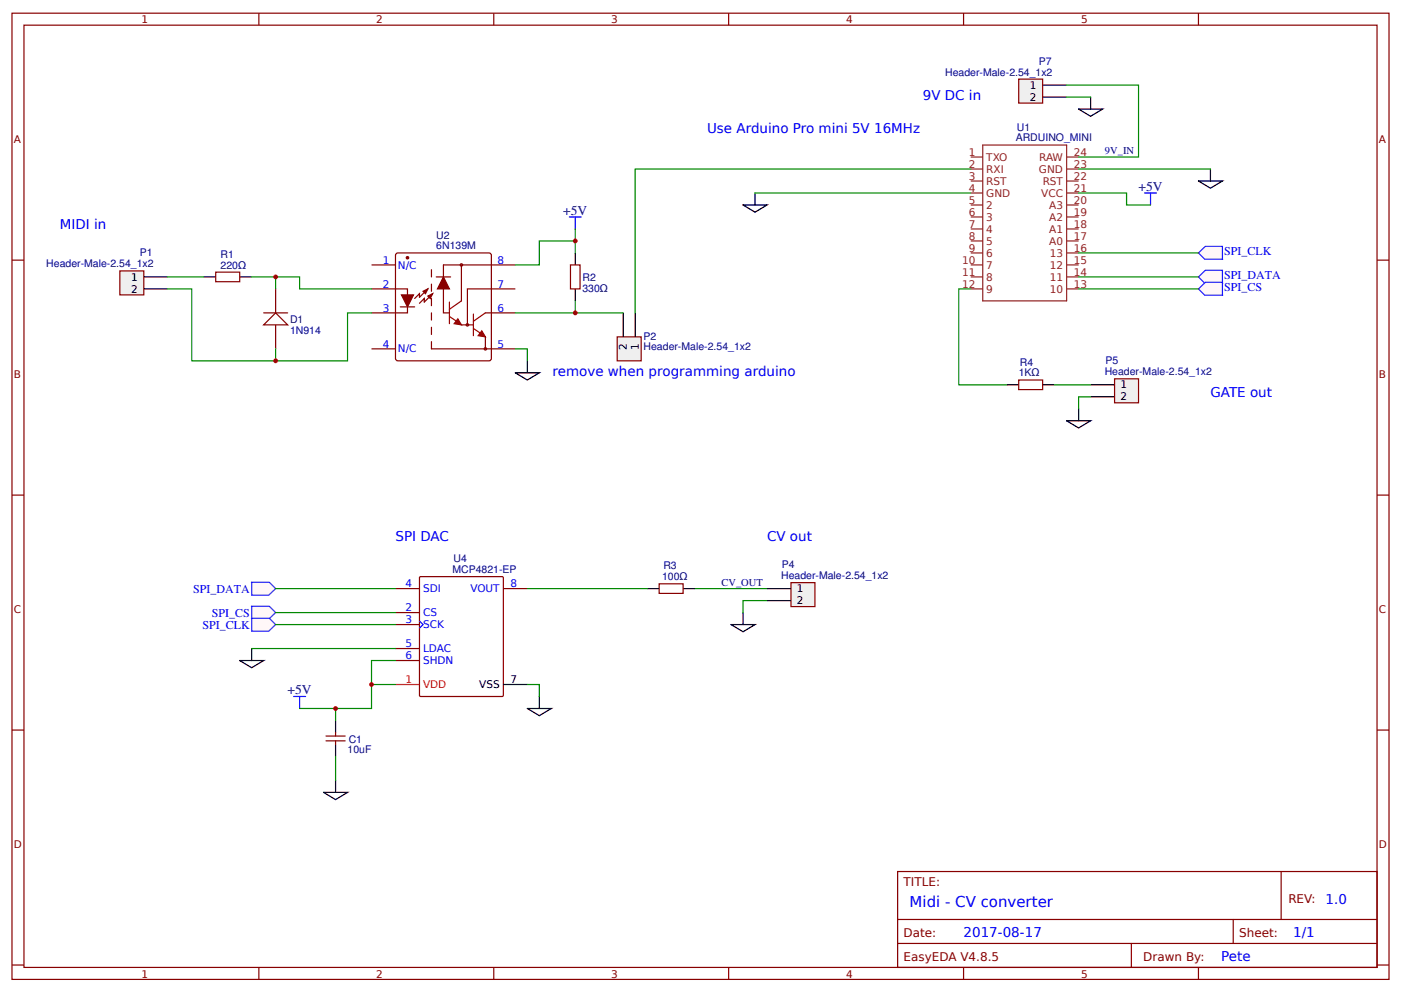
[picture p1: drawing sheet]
<svg xmlns="http://www.w3.org/2000/svg" width="312mm" height="221mm" viewBox="0 0 312 221" stroke-linecap="round" stroke-linejoin="round" font-family="sans-serif">
<g fill="none" stroke="#800" stroke-width=".27">
<path d="M2.7 2.9h306.4v215h-306.4zM5.3 5.6h301.1v209.6h-301.1zM57.6 2.9v2.7M109.9 2.9v2.7M162.2 2.9v2.7M214.4 2.9v2.7M266.7 2.9v2.7M2.7 57.9h2.6M82.7 58.9h5.3M88.1 56.5l.4-.2h20.3l.5 .2v23.2l-.2 .5-20.6 .1-.4-.3zM102.7 58.9v8M114.7 58.9h-16v10.7h1.3"/>
<path d="M306.4 57.9h2.7M82.7 64.3h8v5.3h-8M82.7 77.6h5.3M89.1 68.3h3.2M95.2 64.3l-1.9 1.8v-.8l-1 1.1M96.3 65.3l-1.9 1.9v-.8l-1.1 1.1M97.1 61.6h3.2M108 74.9v2.7h-12M108 69.6h6.7M108 77.6h6.7M114.7 64.3h-10.7v8M2.7 110.1h2.6"/>
<path d="M306.4 110.1h2.7M2.7 162.4h2.6M306.4 162.4h2.7M199.8 193.9h106.6v21.3h-106.6zM285.1 193.9v10.7M2.7 214.7h2.6M57.6 215.2v2.7M109.9 215.2v2.7M162.2 215.2v2.7M199.8 204.6h106.6M199.8 209.9h106.6M214.4 215.2v2.7"/>
<path d="M251.8 209.9v5.3M266.7 215.2v2.7M274.4 204.6v5.3M306.4 214.7h2.7"/>
<circle cx="102.7" cy="58.9" r=".27"/>
<circle cx="104" cy="72.3" r=".27"/>
<circle cx="108" cy="77.6" r=".27"/>
</g>
<g fill="none" stroke="#8d2323" stroke-width=".27">
<path d="M216 37.6h2.7M216 34.9h2.7M218.7 32.3h18.7v34.6h-18.7zM237.4 37.6h2.6M237.4 34.9h2.6M216 45.6h2.7M216 48.3h2.7M216 50.9h2.7M216 53.6h2.7M216 56.3h2.7M216 58.9h2.7M216 42.9h2.7"/>
<path d="M216 40.3h2.7M237.4 45.6h2.6M237.4 48.3h2.6M237.4 50.9h2.6M237.4 53.6h2.6M237.4 56.3h2.6M237.4 58.9h2.6M237.4 42.9h2.6M237.4 40.3h2.6M216 61.6h2.7M216 64.3h2.7M237.4 61.6h2.6"/>
<path d="M237.4 64.3h2.6"/>
</g>
<g fill="#800" stroke="#800" stroke-width=".27">
<path d="M89.3 65.6h2.7l-1.3 2.7z"/>
<path d="M95.2 65.9l1.1-.6-.6 1.1z"/>
<path d="M94.1 64.8l1.1-.5-.5 1z"/>
<path d="M98.7 61.6l1.3 2.7h-2.7z"/>
<circle cx="90.7" cy="57.3" r=".27"/>
</g>
<g fill="#a00000" stroke="#a00000" stroke-width=".27">
<path d="M101.9 70.9l.8 1.4-1.6-.3z"/>
<path d="M107.2 73.6l.8 1.3-1.6-.2z"/>
</g>
<path d="M100 67.2v4.8M100 70.4l1.6 1.1M102.7 66.9l-2.7 1.9M102.7 72.3h2.6M105.3 73.1l1.6 1M105.3 69.9v4.8M108 69.6l-2.7 1.9" fill="none" stroke="#a00000" stroke-width=".27"/>
<path d="M96 77.6v-18.7" fill="none" stroke="#800" stroke-width=".27" stroke-dasharray="1.6 1.6"/>
<path d="M26.7 60.3h5.3v5.3h-5.3z" fill="#efefef" stroke="#800" stroke-width=".27"/>
<path d="M32 61.6h5.3M32 64.3h5.3" fill="none" stroke="#000" stroke-width=".27"/>
<path d="M61.3 69.6l2.7 2.7h-5.3z" fill="#fefefe" stroke="#800" stroke-width=".27"/>
<path d="M58.7 69.6h5.3M61.3 64.3v5.3M61.3 72.3v5.3" fill="none" stroke="#800" stroke-width=".27"/>
<path d="M56 61.6h5.3v2.7M61.3 61.6h5.4v2.7h16" fill="none" stroke="#080" stroke-width=".27"/>
<circle cx="61.3" cy="61.6" r=".53" fill="#c00"/>
<path d="M114.7 82.9h5.3l-2.7 1.6zM117.3 80.3v2.6" fill="none" stroke="#000" stroke-width=".27"/>
<path d="M128 50.9v2.7h-8v5.3h-5.3M128 53.6v2.7M114.7 77.6h2.6v2.7" fill="none" stroke="#080" stroke-width=".27"/>
<path d="M126.7 48.3h2.6M128 48.3v2.6" fill="none" stroke="#00f" stroke-width=".27"/>
<circle cx="128" cy="53.6" r=".53" fill="#c00"/>
<path d="M128 66.9v2.7h-13.3" fill="none" stroke="#080" stroke-width=".27"/>
<path d="M137.4 74.9h5.3v5.4h-5.3z" fill="#efefef" stroke="#800" stroke-width=".27"/>
<path d="M138.7 69.6v5.3M141.4 69.6v5.3" fill="none" stroke="#000" stroke-width=".27"/>
<path d="M128 69.6h10.7" fill="none" stroke="#080" stroke-width=".27"/>
<circle cx="128" cy="69.6" r=".53" fill="#c00"/>
<path d="M216 37.6h-74.6v32M240 37.6h29.4M168 42.9h48M240 42.9h10.7v2.7h5.3M37.3 61.6h8" fill="none" stroke="#080" stroke-width=".27"/>
<path d="M269.4 37.6v2.7M165.4 45.6h5.3l-2.7 1.6zM168 42.9v2.7M266.7 40.3h5.3l-2.6 1.6zM144 130.9h2.7M152 130.9h2.7" fill="none" stroke="#000" stroke-width=".27"/>
<path d="M254.7 42.9h2.7M256 42.9v2.7" fill="none" stroke="#00f" stroke-width=".27"/>
<path d="M146.7 129.9h5.3v2.1h-5.3z" fill="none" stroke="#800" stroke-width=".27"/>
<path d="M176 129.6h5.4v5.3h-5.4z" fill="#efefef" stroke="#800" stroke-width=".27"/>
<path d="M162.7 139h5.3l-2.6 1.6zM165.4 136.3v2.7M170.7 130.9h5.3M170.7 133.6h5.3" fill="none" stroke="#000" stroke-width=".27"/>
<path d="M154.7 130.9h16M170.7 133.6h-5.3v2.7" fill="none" stroke="#080" stroke-width=".27"/>
<path d="M248 84.3h5.4v5.3h-5.4z" fill="#efefef" stroke="#800" stroke-width=".27"/>
<path d="M128 56.3v2.6M45.3 61.6h2.7M53.3 61.6h2.7M128 64.3v2.6M224 85.6h2.7M232 85.6h2.7M237.4 93.6h5.3l-2.7 1.6zM240 90.9v2.7M242.7 85.6h5.3M242.7 88.3h5.3" fill="none" stroke="#000" stroke-width=".27"/>
<path d="M216 64.3h-2.6v21.3h10.6M234.7 85.6h8M242.7 88.3h-2.7v2.6" fill="none" stroke="#080" stroke-width=".27"/>
<path d="M126.9 58.9h2.2v5.4h-2.2zM48 60.5h5.3v2.2h-5.3zM226.7 84.5h5.3v2.2h-5.3z" fill="none" stroke="#800" stroke-width=".27"/>
<path d="M226.7 17.6h5.3v5.3h-5.3z" fill="#efefef" stroke="#800" stroke-width=".27"/>
<path d="M232 18.9h5.4M232 21.6h5.4M240 24.3h5.4l-2.7 1.6zM242.7 21.6v2.7" fill="none" stroke="#000" stroke-width=".27"/>
<path d="M237.4 18.9h16v16h-13.4M237.4 21.6h5.3" fill="none" stroke="#080" stroke-width=".27"/>
<path d="M266.7 61.6l1.5-1.5h3.8l.1 2.9h-4z" fill="#fff7f8" stroke="#430aff" stroke-width=".27"/>
<path d="M240 61.6h26.7" fill="none" stroke="#080" stroke-width=".27"/>
<path d="M266.7 56.3l1.5-1.5h3.8l.1 2.9h-4z" fill="#fff7f8" stroke="#430aff" stroke-width=".27"/>
<path d="M240 56.3h26.7" fill="none" stroke="#080" stroke-width=".27"/>
<path d="M266.7 64.3l1.5-1.5h3.8l.1 2.9h-4z" fill="#fff7f8" stroke="#430aff" stroke-width=".27"/>
<path d="M240 64.3h26.7" fill="none" stroke="#080" stroke-width=".27"/>
<g fill="#fff7f8" stroke="#430aff" stroke-width=".27">
<path d="M55.9 129.5h4l1.4 1.4-1.5 1.5h-3.8z"/>
<path d="M55.9 134.9h4l1.4 1.4-1.5 1.5h-3.8z"/>
<path d="M55.9 137.6h4l1.4 1.4-1.5 1.4h-3.8z"/>
</g>
<path d="M53.3 147h5.4l-2.7 1.6zM56 144.3v2.7M117.3 157.6h5.4l-2.7 1.6zM120 155v2.6M72 176.3h5.3l-2.6 1.6zM74.7 160.3v2.7M74.7 165.6v2.7M74.7 173.6v2.7" fill="none" stroke="#000" stroke-width=".27"/>
<path d="M65.3 155h2.7M66.7 155v2.6" fill="none" stroke="#00f" stroke-width=".27"/>
<path d="M72.5 164.8h4.3M72.5 163.8h4.3M74.7 163v.8M74.7 164.8v.8" fill="none" stroke="#800" stroke-width=".27"/>
<path d="M37.3 64.3h5.4v16h18.6M82.7 69.6h-5.4v10.7h-16v-2.7M74.7 168.3v5.3" fill="none" stroke="#080" stroke-width=".27"/>
<circle cx="61.3" cy="80.3" r=".53" fill="#c00"/>
<path d="M88 130.9h5.3M88 136.3h5.3M88 139h5.3M93.5 128.3h18.2l.3 .1v26.3l-.1 .2-18.3 .1-.2-.2-.1-26.3zM112 130.9h5.3M88 144.3h5.3M88 147h5.3" fill="none" stroke="#800" stroke-width=".27"/>
<path d="M112 152.3h5.3" fill="none" stroke="#000" stroke-width=".27"/>
<path d="M93.3 138.2l.8 .8-.8 .8" fill="none" stroke="#00f" stroke-width=".27"/>
<path d="M88 152.3h5.3" fill="none" stroke="#f00" stroke-width=".27"/>
<path d="M61.3 130.9h26.7M61.3 136.3h26.7M61.3 139h26.7M56 144.3h32M74.7 157.6v2.7M88 147h-5.3v10.6h-16" fill="none" stroke="#080" stroke-width=".27"/>
<circle cx="74.7" cy="157.6" r=".53" fill="#c00"/>
<path d="M82.7 152.3h5.3" fill="none" stroke="#080" stroke-width=".27"/>
<circle cx="82.7" cy="152.3" r=".53" fill="#c00"/>
<path d="M117.3 130.9h26.7M117.3 152.3h2.7v2.7" fill="none" stroke="#080" stroke-width=".27"/>
<text font-size="3.3" fill="#00f" x="202.4" y="201.9">Midi - CV converter</text>
<g font-size="3" fill="#00f">
<text x="205.4" y="22.3">9V DC in</text>
<text x="157.4" y="29.6">Use Arduino Pro mini 5V 16MHz</text>
<text x="13.3" y="50.9">MIDI in</text>
<text x="122.9" y="83.7">remove when programming arduino</text>
<text x="269.4" y="88.3">GATE out</text>
<text x="88" y="120.3">SPI DAC</text>
<text x="170.7" y="120.3">CV out</text>
<text x="295" y="201.1">1.0</text>
<text x="214.4" y="208.6">2017-08-17</text>
<text x="287.8" y="208.6">1/1</text>
<text x="271.8" y="213.9">Pete</text>
</g>
<g font-size="3" fill="#000080">
<text x="125.3" y="47.7">+5V</text>
<text x="253.4" y="42.4">+5V</text>
<text x="64" y="154.4">+5V</text>
</g>
<g font-size="2.7" fill="#00f">
<text x="272.4" y="56.8">SPI_CLK</text>
<text x="272.4" y="62.1">SPI_DATA</text>
<text x="272.4" y="64.8">SPI_CS</text>
<text x="43" y="132">SPI_DATA</text>
<text x="47.1" y="137.4">SPI_CS</text>
<text x="45.1" y="140">SPI_CLK</text>
</g>
<g font-size="2.7" fill="#800">
<text x="201.1" y="197.1">TITLE:</text>
<text x="286.7" y="200.8">REV:</text>
<text x="201.1" y="208.6">Date:</text>
<text x="275.8" y="208.6">Sheet:</text>
<text x="201.1" y="213.9">EasyEDA V4.8.5</text>
<text x="254.4" y="213.9">Drawn By:</text>
</g>
<g font-size="2.3" fill="#800">
<text x="31.5" y="5.2">1</text>
<text x="83.7" y="5.2">2</text>
<text x="136" y="5.2">3</text>
<text x="188.3" y="5.2">4</text>
<text x="240.6" y="5.2">5</text>
<text x="3.1" y="31.7">A</text>
<text x="306.8" y="31.7">A</text>
<text x="3.1" y="84">B</text>
<text x="306.8" y="84">B</text>
<text x="3.1" y="136.3">C</text>
<text x="306.8" y="136.3">C</text>
<text x="3.1" y="188.6">D</text>
<text x="306.8" y="188.6">D</text>
<text x="31.5" y="217.5">1</text>
<text x="83.7" y="217.5">2</text>
<text x="136" y="217.5">3</text>
<text x="188.3" y="217.5">4</text>
<text x="240.6" y="217.5">5</text>
</g>
<g font-size="2.3" fill="#000080">
<text x="210.3" y="16.8">Header-Male-2.54_1x2</text>
<text x="231.2" y="14.4">P7</text>
<text x="226.3" y="29.1">U1</text>
<text x="226" y="31.5">ARDUINO_MINI</text>
<text x="245.9" y="34.3">9V_IN</text>
<text x="97.1" y="53.1">U2</text>
<text x="10.3" y="59.5">Header-Male-2.54_1x2</text>
<text x="31.1" y="57">P1</text>
<text x="49.1" y="59.7">220Ω</text>
<text x="49.1" y="57.3">R1</text>
<text x="97.1" y="55.5">6N139M</text>
<text x="129.6" y="64.9">330Ω</text>
<text x="129.6" y="62.5">R2</text>
<text x="64.5" y="71.8">D1</text>
<text x="64.5" y="74.2">1N914</text>
<text x="143.2" y="77.9">Header-Male-2.54_1x2</text>
<text x="143.2" y="75.5">P2</text>
<text x="226.7" y="83.7">1KΩ</text>
<text x="227" y="81.3">R4</text>
<text x="245.8" y="83.5">Header-Male-2.54_1x2</text>
<text x="246" y="81">P5</text>
<text x="100.9" y="125.1">U4</text>
<text x="100.7" y="127.5">MCP4821-EP</text>
<text x="147.4" y="129.1">100Ω</text>
<text x="147.6" y="126.7">R3</text>
<text x="160.6" y="130.3">CV_OUT</text>
<text x="173.8" y="128.8">Header-Male-2.54_1x2</text>
<text x="174" y="126.4">P4</text>
<text x="77.3" y="167.6">10uF</text>
<text x="77.6" y="165.2">C1</text>
</g>
<g font-size="2.3">
<text x="229.2" y="19.7">1</text>
<text x="229.2" y="22.4">2</text>
<text x="29.2" y="62.4">1</text>
<text x="29.2" y="65.1">2</text>
<text x="139.5" y="77.8" transform="rotate(-90 139.5 77.8)">2</text>
<text x="142.2" y="77.8" transform="rotate(-90 142.2 77.8)">1</text>
<text x="249.4" y="86.4">1</text>
<text x="249.4" y="89.1">2</text>
<text x="177.4" y="131.7">1</text>
<text x="177.4" y="134.4">2</text>
<text x="106.7" y="153.1">VSS</text>
<text x="113.6" y="152">7</text>
</g>
<g font-size="2.3" fill="#8d2323">
<text x="215.6" y="34.7">1</text>
<text x="219.5" y="35.7">TXO</text>
<text x="231.3" y="35.7">RAW</text>
<text x="239" y="34.7">24</text>
<text x="215.6" y="40">3</text>
<text x="215.6" y="37.3">2</text>
<text x="219.5" y="41.1">RST</text>
<text x="219.5" y="38.4">RXI</text>
<text x="231.2" y="38.4">GND</text>
<text x="232" y="41.1">RST</text>
<text x="239" y="37.3">23</text>
<text x="239" y="40">22</text>
<text x="215.6" y="45.3">5</text>
<text x="215.6" y="42.7">4</text>
<text x="219.5" y="46.4">2</text>
<text x="219.5" y="43.7">GND</text>
<text x="231.7" y="43.7">VCC</text>
<text x="233.5" y="46.4">A3</text>
<text x="239" y="45.3">20</text>
<text x="239" y="42.7">21</text>
<text x="215.6" y="48">6</text>
<text x="215.6" y="50.7">7</text>
<text x="215.6" y="53.3">8</text>
<text x="219.5" y="49.1">3</text>
<text x="219.5" y="51.7">4</text>
<text x="233.5" y="51.7">A1</text>
<text x="233.5" y="49.1">A2</text>
<text x="239" y="53.3">17</text>
<text x="239" y="50.7">18</text>
<text x="239" y="48">19</text>
<text x="214.1" y="58.7">10</text>
<text x="215.6" y="56">9</text>
<text x="219.5" y="54.4">5</text>
<text x="219.5" y="57.1">6</text>
<text x="219.5" y="59.7">7</text>
<text x="233.5" y="54.4">A0</text>
<text x="233.6" y="59.7">12</text>
<text x="233.6" y="57.1">13</text>
<text x="239" y="58.7">15</text>
<text x="239" y="56">16</text>
<text x="214.1" y="61.3">11</text>
<text x="214.1" y="64">12</text>
<text x="219.5" y="62.4">8</text>
<text x="219.5" y="65.1">9</text>
<text x="233.6" y="65.1">10</text>
<text x="233.6" y="62.4">11</text>
<text x="239" y="64">13</text>
<text x="239" y="61.3">14</text>
</g>
<g font-size="2.3" fill="#00f">
<text x="85.2" y="58.7">1</text>
<text x="88.5" y="59.7">N/C</text>
<text x="110.7" y="58.7">8</text>
<text x="85.2" y="64">2</text>
<text x="110.7" y="64">7</text>
<text x="85.2" y="69.3">3</text>
<text x="110.7" y="69.3">6</text>
<text x="85.2" y="77.3">4</text>
<text x="110.7" y="77.3">5</text>
<text x="88.5" y="78.4">N/C</text>
<text x="90.3" y="130.7">4</text>
<text x="94.1" y="131.7">SDI</text>
<text x="104.7" y="131.7">VOUT</text>
<text x="113.6" y="130.7">8</text>
<text x="90.3" y="136">2</text>
<text x="94.1" y="137.1">CS</text>
<text x="90.3" y="138.7">3</text>
<text x="94.1" y="139.8">SCK</text>
<text x="90.3" y="144">5</text>
<text x="90.3" y="146.7">6</text>
<text x="94.1" y="145.1">LDAC</text>
<text x="94.1" y="147.8">SHDN</text>
</g>
<g font-size="2.3" fill="#f00">
<text x="90.3" y="152">1</text>
<text x="94.1" y="153.1">VDD</text>
</g>
</svg>
